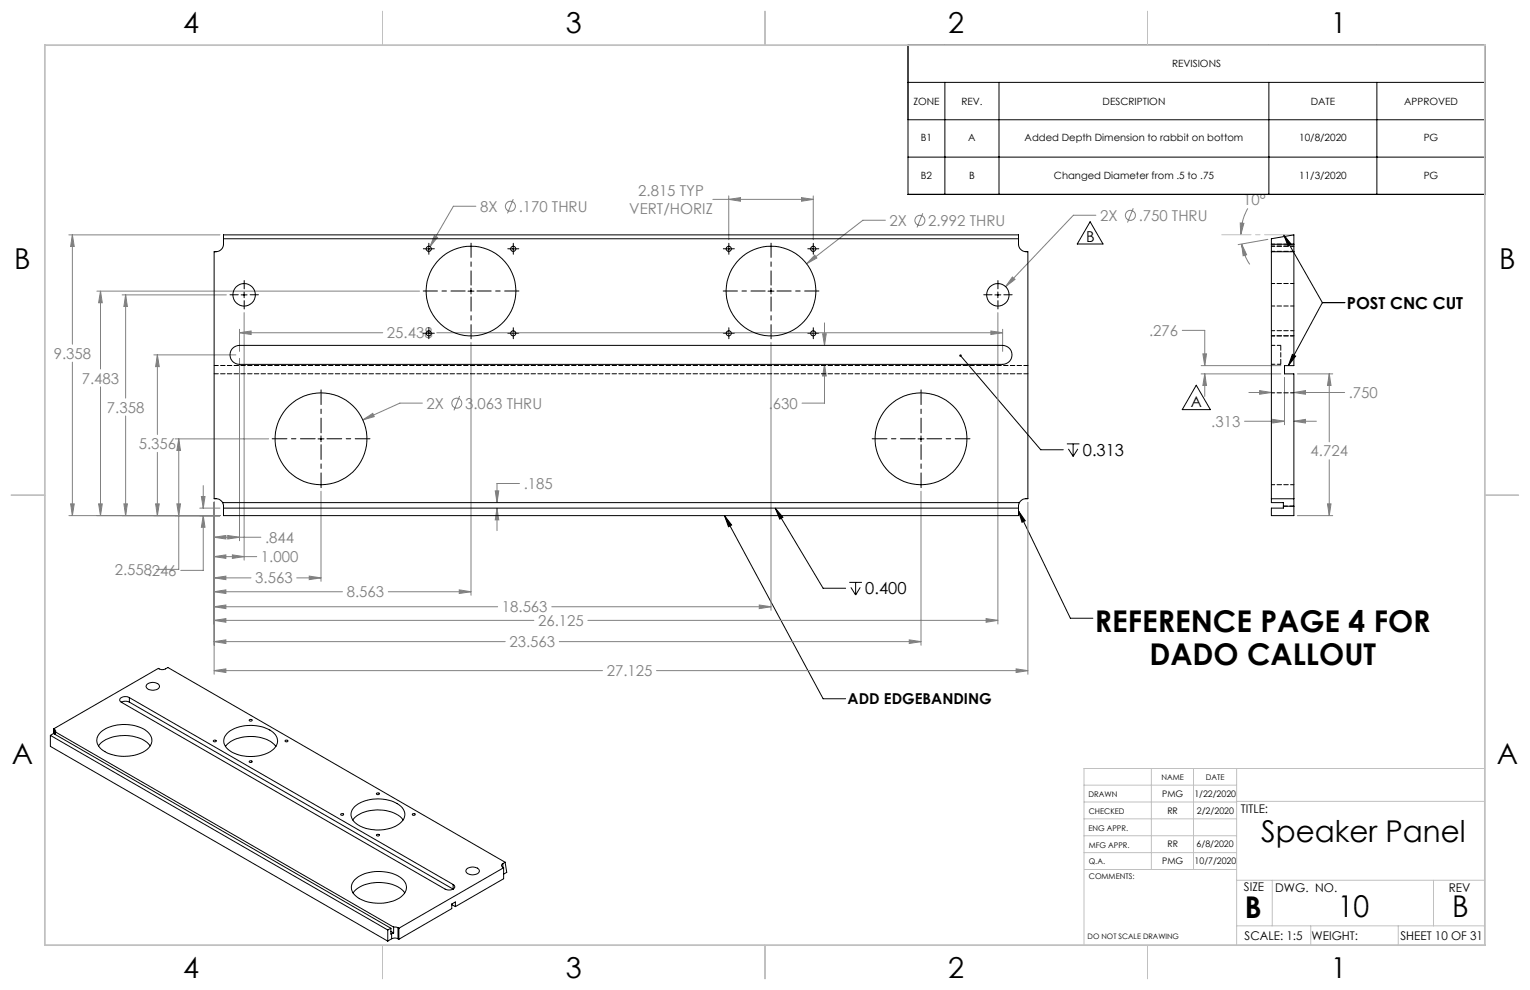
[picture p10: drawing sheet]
<svg xmlns="http://www.w3.org/2000/svg" width="432mm" height="279mm" viewBox="0 0 432 279" stroke-linecap="round" stroke-linejoin="round" font-family="sans-serif">
<g fill="none" stroke="#808080" stroke-width=".28">
<path d="M134.3 58.2h-6.3l-6.6 11.4M144.9 56.2l-1.7 4M201.2 56.3h28.3M205.7 56.3l3.3-.5v1zM205.7 55.3v12.4M226.2 55.8l3.3 .5-3.3 .5zM229.5 55.3v12.4M319.8 58.8l-1.6 4M352.2 58.8l-1.4 3.1-.5 2.1-.1 2.3M19.4 66.3h42.7M20.4 66.3l.6 3.3h-1.1zM20.4 66.3v30.9"/>
<path d="M122.6 66.5l.9 .5-2.1 2.6zM229.9 72l.6 .8-2.9 1.6zM249.9 62.2h-6.4l-15.9 12.2M260.4 60.2l-1.6 4M285.7 78.2l.8 .6-2.7 2.1zM309.3 60.7h-6.4l-19.1 20.2M350 62.9l1 .1-.8 3.3zM350.4 68.9l1.4 3-1 .3zM350.4 68.9l.8 2.7 1.5 3M357.8 67.6l-8.4 1.4M27.3 82.2h91.1M28.4 82.2l.5 3.2h-1.1z"/>
<path d="M28.4 82.2v21.9M34.5 83.2h29.4M35.5 83.2l.4 3.3h-.9zM35.5 83.2v29.2M67.6 93.9l3.3-.5v1zM67.6 92.9v6.3M67.6 93.9h40.4M68.9 88.2v69.9M123.3 93.9h159.7M132.9 96.7v71.3M217.6 96.7v75.6M232.2 94.2h1l-.5 3.3z"/>
<path d="M232.7 91.1v6.4M279.6 93.4l3.4 .5-3.4 .5zM281.6 88.2v87.9M283 92.9v6.3M333.7 93.2h6.3v10M339.5 99.9h1l-.5 3.3zM20.4 102.2v43.3M28.4 109.2v36.3M35.5 117.4v28.1M43.4 100.2h23.2M44.4 100.2l.5 3.3h-1zM44.4 100.2v22.4"/>
<path d="M67.6 101.1v51.5M102.4 118.5l2.8-1.8 .4 .9zM119.2 113.8h-6.3l-10.5 4.7M129.7 111.8l-1.6 4M232.7 102.8v11h-6.4M232.7 102.8l.5 3.3h-1zM339 105.5h22.5M339 103.2h22.5M340 105.5v6.4M340 105.5l.5 3.3h-1zM351.2 118.9h11.3M352.5 110.8h6.3"/>
<path d="M355.5 110.2l3.3 .6-3.3 .5zM359.2 118.4l3.3 .5-3.3 .5zM362.5 106.5v13.4M365.2 110.8h14.3M365.2 118.9h6.3M365.2 110.8l3.2-.6v1.1zM365.2 118.9l3.2-.5v1zM366.1 105.5h10M375.1 105.5l.5 3.3h-1zM375.1 105.5v19.2M44.4 127.7v17.8M49.4 123.9h26.4"/>
<path d="M50.4 123.9l.5 3.2h-1zM50.4 123.9v36.8h-6.3M57.4 137.1v6.3M90.6 138.6v25.5M139.8 138.5h1l-.5 3.4zM146.6 136.5h-6.3v5.4M259.9 138.6v43.5M375.1 129.8v15.7M19.4 145.5h42.7M19.9 142.2h1.1l-.6 3.3zM27.8 142.2h1.1l-.5 3.3zM35 142.2h.9l-.4 3.3z"/>
<path d="M43.9 142.2h1l-.5 3.3zM49.9 142.2h1l-.5 3.3zM56.4 143.4h5.7M56.8 140.1h1.1l-.5 3.3zM57.4 145.5l.5 3.3h-1.1zM57.4 145.5v15.5h-6.4M60.4 141.7v48.6M60.4 151.6h13.2M60.4 157.1h12.1M60.4 151.6l3.3-.5v1zM60.4 157.1l3.3-.5v1zM64.3 151.1l3.3 .5-3.3 .5z"/>
<path d="M65.6 156.6l3.3 .5-3.3 .5zM140.3 143.4v6.4M140.3 143.4l.5 3.3h-1zM290.1 141.7v48.6M366.1 145.5h10M374.6 142.2h1l-.5 3.3zM60.4 163.1h10.4M60.4 175.1h90.3M60.4 167h36.3M60.4 171.2h80M60.4 163.1l3.3-.5v1zM60.4 175.1l3.3-.5v1z"/>
<path d="M60.4 167l3.3-.5v1zM60.4 171.2l3.3-.5v1.1zM83.7 163.1h6.9M87.3 162.6l3.3 .5-3.3 .5zM109.6 167h23.3M129.6 166.5l3.3 .5-3.3 .5zM155.7 171.2h61.9M165.9 175.1h115.7M214.3 170.7l3.3 .5-3.3 .6zM278.3 174.6l3.3 .5-3.3 .5zM60.4 189.3h109.6M60.4 181.1h82.2"/>
<path d="M60.4 189.3l3.3-.5v1zM60.4 181.1l3.3-.5v1zM157.8 181.1h102.1M185.3 189.3h104.8M256.6 180.6l3.3 .5-3.3 .5zM286.8 188.8l3.3 .5-3.3 .5z"/>
<circle cx="144" cy="58.2" r="1.41"/>
<circle cx="259.6" cy="62.2" r="1.41"/>
<circle cx="319" cy="60.8" r="1.42"/>
<circle cx="128.9" cy="113.8" r="1.4"/>
</g>
<g fill="none" stroke="#000" stroke-width=".28">
<path d="M256.3 12.7h162.8v42.2h-162.8zM256.3 23.2h162.8M256.3 33.8h162.8M266.7 23.2v31.7M281.9 23.2v31.7M358.1 23.2v31.7M388.6 23.2v31.7M256.3 44.3h162.8M120.2 70.2h1.6M121 69.4v1.6M144 70.2h1.7M144.9 69.4v1.6"/>
<path d="M204.9 70.2h1.6M205.7 69.4v1.6M228.7 70.2h1.6M229.5 69.4v1.6M307.7 62.6l3.6 6.3h-7.3zM362.3 66.3l2.1 2.6-.9 .5zM362.3 66.3l10.9 19.1M68.1 83.2h1.6M68.9 82.4v1.6M120.2 94.1h1.6M121 93.2v1.7M132.1 82.2h1.7"/>
<path d="M132.9 81.3v1.7M144 94.1h1.7M144.9 93.2v1.7M204.9 94.1h1.6M205.7 93.2v1.7M216.7 82.2h1.7M217.6 81.3v1.7M228.7 94.1h1.6M229.5 93.2v1.7M280.8 83.2h1.7M281.6 82.4v1.6M373.2 85.4h6.4"/>
<path d="M373.2 85.4l-9.6 17.8M271.1 100.4l22.6 26.5h6.4M337.6 108.7l4 6.9h-7.9zM364.7 100l1 .5-2.1 2.7zM89.7 123.9h1.7M90.6 123v1.7M259.1 123.9h1.7M259.9 123v1.7M301.1 125.3h3.5M301.5 126.7l1.4 2.1M302.9 125.3v3.5M304.2 126.7l-1.3 2.1"/>
<path d="M204.5 145.5l2 2.7-.9 .5zM204.5 145.5l27.8 51.7h6.4M218.8 143.4l13.5 22.6h6.4M218.8 143.4l2.1 2.6-.8 .5zM287.4 144.2l1.9 2.8-.9 .4zM287.4 144.2l14.7 30.3h6.3M239.7 164.4h3.5M240.1 165.8l1.4 2.1M241.5 164.4v3.5M242.8 165.8l-1.3 2.1"/>
</g>
<path d="M88.9 123.8h-12.1M90.6 122.2v-12.2M90.6 125.5v12.1M92.3 123.8h12.1M258.3 123.8h-12.2M259.9 122.2v-12.2M259.9 125.5v12.1M261.6 123.8h12.1" fill="none" stroke="#000" stroke-width=".28" stroke-dasharray="15.2 1.3 1.3 1.3" stroke-dashoffset="11.1"/>
<g fill="none" stroke="#000" stroke-width=".28" stroke-dasharray="15.2 1.3 1.3 1.3">
<path d="M120.2 70.2h-.7M121 69.4v-.7M121 71v.8M121.9 70.2h.7M144 70.2h-.7M144.9 69.4v-.7M144.9 71v.8M145.7 70.2h.7M204.9 70.2h-.8M205.7 69.4v-.7M205.7 71v.8M206.5 70.2h.7"/>
<path d="M228.7 70.2h-.7M229.5 69.4v-.7M229.5 71v.8M230.4 70.2h.7M67.2 83.2h-2.3M68.9 81.5v-2.3M68.9 84.9v2.3M70.6 83.2h2.3M120.2 94h-.7M121 93.2v-.7M121 94.9v.7M121.9 94h.7"/>
<path d="M144 94h-.7M144.9 93.2v-.7M144.9 94.9v.7M145.7 94h.7M204.9 94h-.8M205.7 93.2v-.7M205.7 94.9v.7M206.5 94h.7M228.7 94h-.7M229.5 93.2v-.7M229.5 94.9v.7M230.4 94h.7"/>
<path d="M280 83.2h-2.4M281.6 81.5v-2.3M281.6 84.9v2.3M283.3 83.2h2.3"/>
</g>
<path d="M131.3 82.1h-11.9M132.9 80.5v-11.9M132.9 83.8v11.8M134.6 82.1h11.8M215.9 82.1h-11.8M217.6 80.5v-11.9M217.6 83.8v11.8M219.3 82.1h11.8" fill="none" stroke="#000" stroke-width=".28" stroke-dasharray="15.2 1.3 1.3 1.3" stroke-dashoffset="11.2"/>
<path d="M365.2 66.3h-20.4" fill="none" stroke="#c0c0c0" stroke-width=".28" stroke-dasharray="15.2 1.3 1.3 1.3" stroke-dashoffset="7"/>
<g fill="none" stroke="#c0c0c0" stroke-width=".28">
<path d="M108 3.2v9.5M215.9 3.2v9.5M323.8 3.2v9.5M3.1 139.7h9.6M419.1 139.7h9.5M324.9 216.9v28.5M336.8 216.9v28.5M349 216.9v49.8M419.1 216.9h-113.2v49.8M305.9 231.1h43.1M305.9 226.3h43.1M305.9 221.6h43.1"/>
<path d="M305.9 235.9h43.1M349 226.2h70.1M305.9 240.6h43.1M306 245.4h43M349 248.4h70.1M359.1 248.4v12.9M404.6 248.4v12.9M108 266.7v9.6M215.9 266.7v9.6M323.8 266.7v9.6M349 261.3h70.1M369.9 261.3v5.4"/>
<path d="M394.6 261.3v5.4"/>
</g>
<path d="M12.7 12.7h406.4v254h-406.4z" fill="none" stroke="#c0c0c0" stroke-width=".5"/>
<g fill="#000">
<path d="M204.5 145.5l2 2.7-.9 .5zM287.4 144.2l1.9 2.8-.9 .4z"/>
<path d="M362.3 66.3l2.1 2.6-.9 .5zM364.7 100l1 .5-2.1 2.7z"/>
<path d="M270.8 100.2a.34 .34 0 0 0 .2 .5 .34 .34 0 0 0 .4-.3 .34 .34 0 0 0-.5-.4l.2 .4zM218.8 143.4l2.1 2.6-.8 .5z"/>
</g>
<g fill="#808080">
<path d="M350 62.9l1 .1-.8 3.3zM350.4 68.9l1.4 3-1 .3z"/>
<path d="M19.9 142.2h1.1l-.6 3.3zM20.4 66.3l.6 3.3h-1.1zM57.4 145.5l.5 3.3h-1.1zM56.8 140.1h1.1l-.5 3.3zM49.9 142.2h1l-.5 3.3zM50.4 123.9l.5 3.2h-1zM43.9 142.2h1l-.5 3.3zM44.4 100.2l.5 3.3h-1zM35 142.2h.9l-.4 3.3zM35.5 83.2l.4 3.3h-.9zM60.4 189.3l3.3-.5v1zM286.8 188.8l3.3 .5-3.3 .5zM60.4 151.6l3.3-.5v1zM64.3 151.1l3.3 .5-3.3 .5zM60.4 163.1l3.3-.5v1zM87.3 162.6l3.3 .5-3.3 .5zM60.4 157.1l3.3-.5v1zM65.6 156.6l3.3 .5-3.3 .5zM60.4 175.1l3.3-.5v1zM278.3 174.6l3.3 .5-3.3 .5zM60.4 181.1l3.3-.5v1zM256.6 180.6l3.3 .5-3.3 .5zM139.8 138.5h1l-.5 3.4zM140.3 143.4l.5 3.3h-1zM102.4 118.5l3.2-.9-.4-.9zM285.7 78.2l-1.9 2.7 2.7-2.1zM232.2 94.2h1l-.5 3.3zM232.7 102.8l.5 3.3h-1zM67.6 93.9l3.3-.5v1zM279.6 93.4l3.4 .5-3.4 .5zM60.4 167l3.3-.5v1zM129.6 166.5l3.3 .5-3.3 .5zM60.4 171.2l3.3-.5v1.1zM214.3 170.7l3.3 .5-3.3 .6zM27.8 142.2h1.1l-.5 3.3zM28.4 82.2l.5 3.2h-1.1zM229.9 72l-2.3 2.4 2.9-1.6zM226.2 55.8l3.3 .5-3.3 .5zM205.7 56.3l3.3-.5v1zM122.6 66.5l-1.2 3.1 2.1-2.6zM355.5 110.2l3.3 .6-3.3 .5zM365.2 110.8l3.2-.6v1.1zM374.6 142.2h1l-.5 3.3zM375.1 105.5l.5 3.3h-1zM339.5 99.9h1l-.5 3.3zM340 105.5l.5 3.3h-1zM365.2 118.9l3.2-.5v1zM359.2 118.4l3.3 .5-3.3 .5z"/>
</g>
<g fill="none" stroke="#000" stroke-width=".28">
<path d="M63.1 67.4h224.3M358.8 68.9v2.1M358.8 71h6.4M358.8 68.9v-1.5l6.4-1.1v2.6M358.8 71v69.8M358.8 68.9h6.4M365.2 68.9v2.1M365.2 71v32.2h-2.7v2.3h2.7v35.3M65.5 98.5a2.86 2.86 0 0 1 2.1-1h215.4a2.68 2.68 0 0 1 2.6 2.7 2.68 2.68 0 0 1-2.6 2.6h-215.4a2.67 2.67 0 0 1-2.4-1.5 2.67 2.67 0 0 1 .3-2.8zM62.8 141.9a2.22 2.22 0 0 0-2.4-1.1v-69.8a2.27 2.27 0 0 0 2.7-2.1v-2.6h224.3v2.6a2.24 2.24 0 0 0 2.7 2.1v69.8a2.19 2.19 0 0 0-2.4 1.1M62.8 141.9l.3 .7v2.9h224.3v-2.9l.3-.7M62.8 141.9h224.9"/>
<path d="M63.1 143.4h224.3M358.8 140.8v1.1h3.4v1M358.8 140.8h6.4M362.2 142.9v.5h-3.4v2.1h6.4v-2.6M362.2 142.9h3M365.2 140.8v2.1M34.2 198.2a2.74 2.74 0 0 1 2.3 0M34.3 198.2l91.3 52.7a2.01 2.01 0 0 0 2.7-.5v-.4l-.4-.4M36.5 196.9a1.97 1.97 0 0 0-2.7 .5l.1 .4 .4 .4M36.5 196.9l91.4 52.7M36.5 198.2l91.4 52.7v-1.3M36.5 196.9v1.3"/>
<path d="M41.6 193.1a2.48 2.48 0 0 1 3.4 .4 1.28 1.28 0 0 1-1.5 1.3 1.9 1.9 0 0 1-2.3-1.1zM14.2 207.5v3.1l95.2 55M14.2 207.5l95.2 55M15.1 207l-.9 .5M15.1 207l95.2 55M15.1 205.7l29.6-17.1a1.88 1.88 0 0 0 2 .2l.7-.4 95.2 54.9M15.1 205.7l.2 .1M15.1 205.7v1.3M15.3 205.8l.4 .4v.4M15.3 205.8v1.4M15.7 206.6l95.4 55.1M15.7 206.6v.7"/>
<path d="M27.8 210.5a9.6 9.6 0 0 1 9-2.8 8 8 0 0 1 5.6 2.8M28.4 206.6a11.2 11.2 0 0 1 13.5 .2 3.1 3.1 0 0 1-1 5.2 11.7 11.7 0 0 1-12.3-.5 3 3 0 0 1-.2-4.9zM60.2 209a.38 .38 0 0 1 .5-.2 .38 .38 0 0 1 .2 .5h-.6zM63.6 210.7a8.6 8.6 0 0 1 7.6-2.8 8.3 8.3 0 0 1 6.7 2.8M64.1 206.9a10.9 10.9 0 0 1 13.3 .1 2.97 2.97 0 0 1-.7 4.8 11.2 11.2 0 0 1-12.5-.4 2.88 2.88 0 0 1-.1-4.5zM70.4 214.8l.8 .1a.42 .42 0 0 1-.5 .3 .42 .42 0 0 1-.4-.3zM70.4 203.1l.8 .1a.42 .42 0 0 1-.5 .3 .42 .42 0 0 1-.4-.3zM80.5 209h.7a.36 .36 0 0 1-.3 .4 .36 .36 0 0 1-.4-.4zM96.2 229.7l.7 .1a.36 .36 0 0 1-.3 .3 .36 .36 0 0 1-.4-.4zM99.6 231.4a8.6 8.6 0 0 1 7.5-2.8 8.3 8.3 0 0 1 6.7 2.8M100 227.7a10.9 10.9 0 0 1 13.3 .1 3.1 3.1 0 0 1-1.2 5.1 11.2 11.2 0 0 1-11.9-.8 2.88 2.88 0 0 1-.2-4.4zM106.3 223.9a.39 .39 0 0 1 .4-.2 .39 .39 0 0 1 .3 .5l-.5 .1z"/>
<path d="M106.3 235.6a.39 .39 0 0 1 .4-.2 .39 .39 0 0 1 .3 .5h-.5zM116.5 229.7l.7 .1a.36 .36 0 0 1-.4 .3 .36 .36 0 0 1-.3-.4zM99.6 252a9 9 0 0 1 8.2-2.9 8.1 8.1 0 0 1 6.4 2.9M99.9 248.5a11 11 0 0 1 10.8-2 5.2 5.2 0 0 1 4 3.8 5 5 0 0 1-4.4 4.2 11.1 11.1 0 0 1-10.2-1.9 2.9 2.9 0 0 1-.2-4.1zM127.5 255.3l1 .6M128.5 255.9v-1.3l-1 .5v1.3l-14.9 8.7M131.8 245.2a2.58 2.58 0 0 1 3.5 .4 1.62 1.62 0 0 1-2.3 1.3 1.18 1.18 0 0 1-1.4-1.5zM141.9 243.7a.53 .53 0 0 0-.4 .5 .53 .53 0 0 0 .4 .6M141.9 244.8l.2 .1M141.9 243.7v1.1M142.1 244.9l-29.5 17.1M142.1 244.9v3.1l-13.6 7.9"/>
<path d="M142.6 243.3l-.7 .4M142.6 243.3l.4 2.9-.9 .5M109.4 262.5v3.1M110.3 262l-.9 .5M110.3 262v1.6l.2-.1M110.3 262.9l.8 .4M110.5 264.9a2.02 2.02 0 0 1 1.8 0M110.5 263.5v1.4M110.5 264.9l-1.1 .7M111.1 263.3l-.6 .2M111.1 261.7l1.2 .1M111.1 261.7v1.6"/>
<path d="M112.3 261.8v3.1M112.3 261.8l.3 .2M112.3 264.9l.3 .2M112.6 262v3.1"/>
<circle cx="121" cy="70.2" r=".72"/>
<circle cx="144.9" cy="70.2" r=".73"/>
<circle cx="205.7" cy="70.2" r=".72"/>
<circle cx="229.5" cy="70.2" r=".73"/>
<circle cx="68.9" cy="83.2" r="3.2"/>
<circle cx="121" cy="94.1" r=".72"/>
<circle cx="132.9" cy="82.2" r="12.7"/>
<circle cx="144.8" cy="94.1" r=".73"/>
<circle cx="205.7" cy="94.1" r=".72"/>
<circle cx="217.6" cy="82.2" r="12.7"/>
<circle cx="229.5" cy="94.1" r=".73"/>
<circle cx="281.6" cy="83.2" r="3.2"/>
<circle cx="90.6" cy="123.9" r="13"/>
<circle cx="259.9" cy="123.9" r="13"/>
</g>
<path d="M60.4 103.2h229.7M60.4 105.5h229.7M362.2 142.8h3" fill="none" stroke="#000" stroke-width=".28" stroke-dasharray="1.3 .6" stroke-dashoffset=".1"/>
<path d="M358.8 70.9h6.4M365.2 68.9h-6.4M365.2 69.5h-6.4M358.8 86.4h6.4M358.8 94.8h6.4M361.5 97.5h-2.7M365.2 80h-6.4M365.2 93.3h-6.4M361.5 102.8h-2.7M365.2 110.9h-6.4M358.8 136.8h6.4" fill="none" stroke="#000" stroke-width=".28" stroke-dasharray="1.3 .6" stroke-dashoffset=".3"/>
<path d="M361.5 97.5v5.3" fill="none" stroke="#000" stroke-width=".28" stroke-dasharray="1.3 .6" stroke-dashoffset="-.1"/>
<g font-size="8.5">
<text x="309" y="178.2">REFERENCE PAGE 4 FOR</text>
<text x="324.4" y="187.7">DADO CALLOUT</text>
<text x="355.9" y="237.7">Speaker Panel</text>
<text x="351.3" y="259">B</text>
<text x="377.5" y="258.9">10</text>
<text x="409.8" y="258.9">B</text>
</g>
<g font-size="8.1">
<text x="51.7" y="9.3">4</text>
<text x="159.7" y="9.3">3</text>
<text x="267.6" y="9.3">2</text>
<text x="375.6" y="9.3">1</text>
<text x="4" y="76">B</text>
<text x="423.1" y="76">B</text>
<text x="3.3" y="215.7">A</text>
<text x="422.4" y="215.7">A</text>
<text x="51.7" y="276">4</text>
<text x="159.7" y="276">3</text>
<text x="267.6" y="276">2</text>
<text x="375.6" y="276">1</text>
</g>
<g font-size="4.7">
<text x="380.1" y="87.1">POST CNC CUT</text>
<text x="305.6" y="128.7">0.313</text>
<text x="244.2" y="167.8">0.400</text>
</g>
<g font-size="4.2" fill="#808080">
<text x="135.5" y="59.8">8X</text>
<text x="146.4" y="59.8">.170 THRU</text>
<text x="180.1" y="55.3">2.815 TYP</text>
<text x="350.8" y="57.9">10°</text>
<text x="177.6" y="60.4">VERT/HORIZ</text>
<text x="251.1" y="63.7">2X</text>
<text x="262" y="63.7">2.992 THRU</text>
<text x="310.5" y="62.3">2X</text>
<text x="321.4" y="62.3">.750 THRU</text>
<text x="109.2" y="95.5">25.438</text>
<text x="324.3" y="94.8">.276</text>
<text x="15.2" y="101.3">9.358</text>
<text x="23.1" y="108.2">7.483</text>
<text x="380.7" y="112.4">.750</text>
<text x="30.2" y="116.5">7.358</text>
<text x="120.4" y="115.3">2X</text>
<text x="131.3" y="115.3">3.063 THRU</text>
<text x="217" y="115.3">.630</text>
<text x="341.9" y="120.5">.313</text>
<text x="39.2" y="126.7">5.356</text>
<text x="369.9" y="128.8">4.724</text>
<text x="147.8" y="138">.185</text>
<text x="74.8" y="153.2">.844</text>
<text x="73.6" y="158.7">1.000</text>
<text x="32.4" y="162.3">2.558.246</text>
<text x="72" y="164.7">3.563</text>
<text x="97.8" y="168.6">8.563</text>
<text x="141.6" y="172.8">18.563</text>
<text x="151.9" y="176.7">26.125</text>
<text x="143.8" y="182.7">23.563</text>
<text x="171.2" y="190.9">27.125</text>
</g>
<g font-size="4.2">
<text x="306.5" y="68.2">B</text>
<text x="336.1" y="115">A</text>
<text x="239.2" y="198.8">ADD EDGEBANDING</text>
</g>
<g font-size="3.4">
<text x="350.2" y="229.5">TITLE:</text>
<text x="351.1" y="251.6">SIZE</text>
<text x="359.9" y="251.6">DWG. NO.</text>
<text x="408.9" y="251.7">REV</text>
<text x="351.2" y="265.2">SCALE: 1:5</text>
<text x="370.1" y="265.3">WEIGHT:</text>
<text x="395.2" y="265.3">SHEET 10 OF 31</text>
</g>
<g font-size="2.8">
<text x="330.8" y="19">REVISIONS</text>
<text x="257.8" y="29.6">ZONE</text>
<text x="271.3" y="29.6">REV.</text>
<text x="311.2" y="29.6">DESCRIPTION</text>
<text x="369.9" y="29.6">DATE</text>
<text x="396.3" y="29.6">APPROVED</text>
<text x="259.9" y="39.8">B1</text>
<text x="273.3" y="39.8">A</text>
<text x="289.2" y="39.8">Added Depth Dimension to rabbit on bottom</text>
<text x="366.7" y="39.8">10/8/2020</text>
<text x="401.8" y="39.8">PG</text>
<text x="259.9" y="50.4">B2</text>
<text x="273.5" y="50.4">B</text>
<text x="297.4" y="50.4">Changed Diameter from .5 to .75</text>
<text x="366.7" y="50.4">11/3/2020</text>
<text x="401.8" y="50.4">PG</text>
</g>
<g font-size="2.5">
<text x="328" y="224.8">PMG</text>
<text x="337.1" y="224.9">1/22/2020</text>
<text x="329.5" y="229.6">RR</text>
<text x="337.8" y="229.7">2/2/2020</text>
<text x="329.5" y="239.1">RR</text>
<text x="337.7" y="239.1">6/8/2020</text>
<text x="328" y="243.9">PMG</text>
<text x="337.2" y="243.8">10/7/2020</text>
</g>
<g font-size="2.2">
<text x="327.8" y="220.1">NAME</text>
<text x="340.3" y="220.2">DATE</text>
<text x="307.2" y="224.9">DRAWN</text>
<text x="307.3" y="229.8">CHECKED</text>
<text x="307.2" y="234.5">ENG APPR.</text>
<text x="307.3" y="239.2">MFG APPR.</text>
<text x="307.3" y="243.9">Q.A.</text>
<text x="307.3" y="248.1">COMMENTS:</text>
</g>
<text font-size="2.1" x="307" y="265">DO NOT SCALE DRAWING</text>
</svg>
